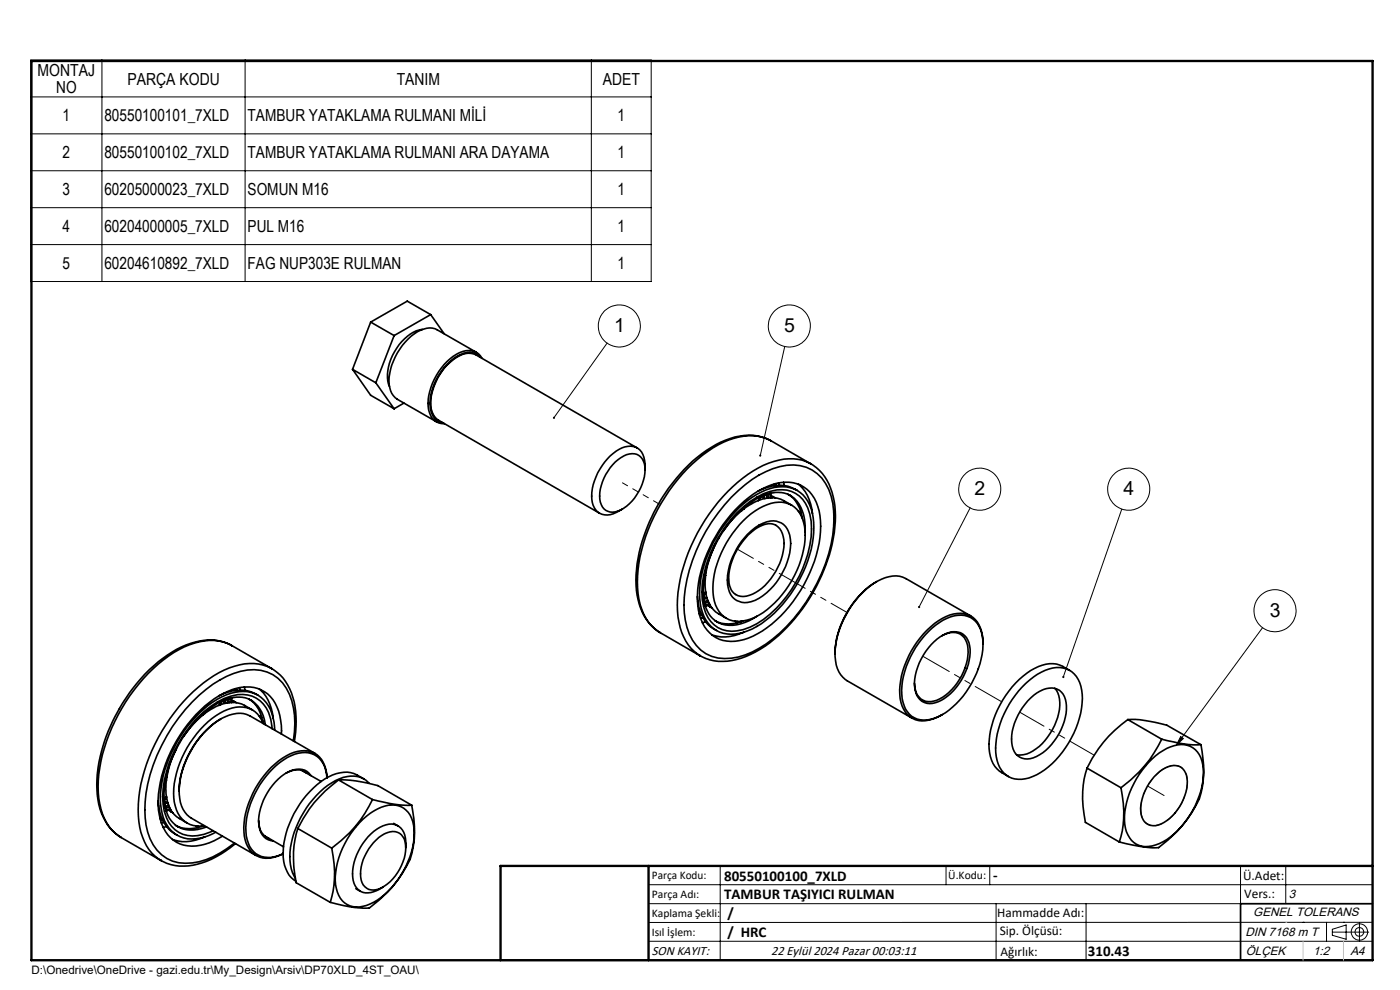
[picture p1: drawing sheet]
<svg xmlns="http://www.w3.org/2000/svg" width="297mm" height="210mm" viewBox="0 0 297 210" stroke-linecap="round" stroke-linejoin="round" font-family="sans-serif">
<g fill="none" stroke="#000" stroke-width=".35">
<path d="M74.8 78.3l4.9 2.9M74.8 78.3l3.8 5.5 5 2.9M78.6 68.3l-3.8 10M78.6 68.3l5 2.9M83.6 71.2l-3.9 10M89.6 69.9a8.4 8.4 0 0 0-5.9 4.7 8.6 8.6 0 0 0-1.1 7.4M91.4 66.7l-7.8 4.5M91.4 66.7l2.8 4.1M91.4 66.7l-5-2.8-7.8 4.4M101.1 74.7l-8.3-4.7a4.5 4.5 0 0 0-4.9 .8 13.2 13.2 0 0 0-5.4 10.8 4 4 0 0 0 1.8 3.1l8.3 4.8M101.9 75.8a3.5 3.5 0 0 0-4.7-.3 12.2 12.2 0 0 0-5.8 11.5 3.2 3.2 0 0 0 2.5 2.7M102.2 76a3.1 3.1 0 0 0-4.1-1.4 12.2 12.2 0 0 0-6.9 8.5 6.2 6.2 0 0 0 .9 6 2.79 2.79 0 0 0 2.2 .7"/>
<path d="M79.7 81.2l3.9 5.5M85.7 85.5l-2.1 1.2M130.5 98a4.7 4.7 0 0 1 4.6-1.6 3.6 3.6 0 0 1 1.7 4 10.4 10.4 0 0 1-5.7 8 2.7 2.7 0 0 1-3.9-2.5 10.4 10.4 0 0 1 3.3-7.9zM135.2 95l-34.2-19.7a3.9 3.9 0 0 0-4.1 .5 12.1 12.1 0 0 0-5.5 10.8 3.4 3.4 0 0 0 1.6 2.5l34.2 19.8M136.8 99.7a5 5 0 0 0-1.4-4.6 4.2 4.2 0 0 0-4.7 .6 12 12 0 0 0-5 10.9 3.2 3.2 0 0 0 5 2.1l1.3-.7M145.8 99.4a21.9 21.9 0 0 1 12-6.9 9 9 0 0 1 5.7 1l8.5 4.9a9.5 9.5 0 0 0-7.9-.5 27.2 27.2 0 0 0-12.7 9.9 36 36 0 0 0-7.7 20.6 12.6 12.6 0 0 0 3.6 9.8l1.3 .9-8.5-4.9a10.4 10.4 0 0 1-4.7-8.3 32.5 32.5 0 0 1 5.7-20.5l1.8-2.5zM163.5 93.5a10.7 10.7 0 0 0-9.6-.1 29 29 0 0 0-12.7 11.1 35.4 35.4 0 0 0-6.3 18.5 13.2 13.2 0 0 0 4.1 10.4l1.1 .8M163.5 93.5h.1M171.9 98.3a11.2 11.2 0 0 1 5.2 9.1 32.8 32.8 0 0 1-5.7 20 31.5 31.5 0 0 1-12.2 11.4 11.3 11.3 0 0 1-10.8 .2M151.8 115.4l-1.3 3.3-.8 3.4M155.2 105.5a20.6 20.6 0 0 1 11.7-6.8 8.3 8.3 0 0 1 9.4 6.6 25.1 25.1 0 0 1-2 16.2 34.1 34.1 0 0 1-13.3 16 12.4 12.4 0 0 1-10 1.7 9.2 9.2 0 0 1-5.6-7.7 26.8 26.8 0 0 1 2.3-14.7 37.9 37.9 0 0 1 7.5-11.3zM156 108.2a17.5 17.5 0 0 1 9.6-5.8 7 7 0 0 1 8.2 6 22.6 22.6 0 0 1-2.6 14.4 25.4 25.4 0 0 1-12.4 12.6 7.5 7.5 0 0 1-8.8-1.7 12.7 12.7 0 0 1-1.8-10 30.8 30.8 0 0 1 7.8-15.5z"/>
<path d="M156.2 108.9a15.8 15.8 0 0 1 8.6-5 6.2 6.2 0 0 1 7 5.2 20.9 20.9 0 0 1-3 14.5 22.9 22.9 0 0 1-9.7 9.4 7.1 7.1 0 0 1-7.6-.4 8.7 8.7 0 0 1-2.6-7 26 26 0 0 1 7.3-16.7zM156.8 107.7a14.1 14.1 0 0 1 9.3-4.5 6.4 6.4 0 0 1 6.2 5.6 22.5 22.5 0 0 1-3.9 16.2 21.2 21.2 0 0 1-10.7 9.2 6.6 6.6 0 0 1-9-5.2 21.3 21.3 0 0 1 2.6-13.9l1.3-2.3 1.6-2.2zM157.2 108.2l.2 .1M157.7 110.5a11.4 11.4 0 0 1 8.2-4 5.4 5.4 0 0 1 4.8 5.1 20.1 20.1 0 0 1-4.8 14.5 13.7 13.7 0 0 1-9 5.7 5.4 5.4 0 0 1-5.5-5.1 20.3 20.3 0 0 1 5.5-15.4zM157.7 107.8l.2 .1M157.9 107.9l-2.6 2.3-1.9 2.5M158.5 113.4a7.5 7.5 0 0 1 6.2-2.8 4.3 4.3 0 0 1 3 4.7 14.6 14.6 0 0 1-7.5 12 3.9 3.9 0 0 1-5.9-3.3 14.3 14.3 0 0 1 4.2-10.6zM158.7 113.5a6.5 6.5 0 0 1 5.2-2.3 3.5 3.5 0 0 1 2.4 3.3 12.9 12.9 0 0 1-6.7 11.5 3.2 3.2 0 0 1-4.5-.9 9.1 9.1 0 0 1 .9-7.8l.9-1.6zM160.9 106.2l-1.9 .9-1.1 .8M160.9 106.2a6.6 6.6 0 0 1 7.1 1M161.3 105.4l-.4 .8M161.4 105.3l-.4 .8"/>
<path d="M161.5 105.3l.8 .5M161.8 103.7h.1M161.9 105.1l.2 .5M162 105.1l.1 .6M162.5 104.9l.2 .8M162.9 104.8l.2 .8M163.3 104.7l.1 .9 .4-.3 .2 .1M163.5 104.6l.2 .8M164 105.4l.5 .2M164 105.4l-.2 .2M164.3 102.7l.5 .3M165.2 102.4l.1 .5"/>
<path d="M166.2 102.3l.2 .7M167.1 104.8a7 7 0 0 1 3.1 5.1M167.6 105.1h.1M167.7 105.1a6.7 6.7 0 0 0-6.6 .4 24.4 24.4 0 0 0-10.9 13.6 14.8 14.8 0 0 0-.2 10.5 4.8 4.8 0 0 0 2.1 2.3M167.7 105.1a7.8 7.8 0 0 1 3.1 7.1v.8M169.1 104a7.8 7.8 0 0 0-8.1 .1l-.2 .1M169.4 108.4l.4 .3M169.4 102.7a9 9 0 0 1 3 6.3M169.8 108.7l.1 .1M169.8 108.7l-.1 .1M49.1 136.9a10.7 10.7 0 0 0-9.6-.1 30.8 30.8 0 0 0-14.2 13.5 32.4 32.4 0 0 0-4.7 18.3 11.3 11.3 0 0 0 5.1 9M49.1 136.9a10 10 0 0 0-8.9-.1 30.1 30.1 0 0 0-13.5 12 34.4 34.4 0 0 0-5.9 19.4 11.4 11.4 0 0 0 4.9 9.5l8.5 4.9a9.8 9.8 0 0 1-4.6-7.2 29.9 29.9 0 0 1 4-19 33 33 0 0 1 14-14.3 11.1 11.1 0 0 1 10-.3"/>
<path d="M49.1 136.9h.1M49.2 136.9l8.5 4.9h-.1M148 126.5a8.1 8.1 0 0 0 4 7.2M148.1 127.5l-.1 .1M148.3 130.2l.6 .3M149.1 131l-.5 .1M149.3 126.5l.7 .5M149.3 127l.6-.1-.6 .2M149.5 122l.2 .1M149.6 121.3l.2 .2M149.7 125.5a6.6 6.6 0 0 0 4.4 5.7M149.7 122.1v3.4"/>
<path d="M149.7 125.5l-.5 .8M149.7 125.7l-.5 .7M149.7 131.9l-.7 .2M150.2 127.3l-.8 .3M150.3 127.7l-.8 .3M150.4 128.4l-.8 .2M150.5 128.1l-.9 .3M150.5 128l-.1 .5 .2 .2M150.6 128.7l.4 .3M150.6 128.4v.3M151.6 131.6a6.7 6.7 0 0 0 5.6 .3M155.9 131.8l.4 .2"/>
<path d="M156.3 132l.1 .1M156.4 131.8l-.1 .2M157.3 131.8l-.1 .1M157.6 131.8l-.4 .1M157.9 134.1a8.7 8.7 0 0 1-6.9 .5M160.5 130.7a8.3 8.3 0 0 1-8.4 1.2M186 123.4a19 19 0 0 0-8.9 15.3M197 133.9a9.4 9.4 0 0 1 7.6-3.3 4.8 4.8 0 0 1 3.8 4.5 17.4 17.4 0 0 1-4.1 12.6 12.3 12.3 0 0 1-7.7 5 4.5 4.5 0 0 1-5-3.8 16.1 16.1 0 0 1 3.3-12.5zM197.6 136.7a7.2 7.2 0 0 1 5.1-2.7 3.4 3.4 0 0 1 3.1 3.7 12.7 12.7 0 0 1-6.8 11.2 3.3 3.3 0 0 1-4.9-2.6 12.4 12.4 0 0 1 3.5-9.6zM199.8 134.9a3.6 3.6 0 0 1 4.8 .4 7.6 7.6 0 0 1-.2 7.2 10.9 10.9 0 0 1-6.3 6.2 3.1 3.1 0 0 1-4-3l-.1-.8M206 130.7l-13.8-7.9a5.5 5.5 0 0 0-5.2 .1 18.2 18.2 0 0 0-8.8 10.4 11.8 11.8 0 0 0-.2 9.2 5.2 5.2 0 0 0 1.7 1.9l13.8 7.9M208.5 136.6a6.5 6.5 0 0 0-2.7-6 6.7 6.7 0 0 0-6.7 1.1 19.3 19.3 0 0 0-8.2 15.6 5.2 5.2 0 0 0 4.7 5.6 8.6 8.6 0 0 0 4.3-1.3"/>
<path d="M37.4 158.8l-1.3 3.3-.8 3.4M42.8 151.7h.2M43.3 151.2l.2 .1M43.5 151.3l-2.5 2.4-2 2.4M46.5 149.6l-1.9 1-1.1 .7M46.5 149.6a6.5 6.5 0 0 1 7.1 1M46.8 152.5a19.1 19.1 0 0 0-8.8 15.3M46.9 148.8l-.4 .8M47 148.8l-.4 .7M47.1 148.7l.8 .5M47.4 147.1v.1M47.5 148.5l.2 .6"/>
<path d="M47.6 148.5l.2 .6M48.2 148.3l.1 .8M48.5 148.2l.1 .8M48.9 148.1l.2 .9M49.1 148l.2 .8M49.7 148.8l-.3-.1-.4 .3M49.7 148.8l.4 .2M49.7 148.8l-.3 .2M49.8 146.1l.6 .3M50.8 145.9l.1 .5M51.8 145.7l.2 .7M52.7 148.2a6.8 6.8 0 0 1 3.1 5.1"/>
<path d="M53.2 148.5h.1M53.3 148.5a6.8 6.8 0 0 0-6.6 .4 24.1 24.1 0 0 0-10.5 12.7 16.6 16.6 0 0 0-.8 10.8 5.4 5.4 0 0 0 6.5 3.6l1.9-.6M53.3 148.5a6.9 6.9 0 0 1 3 5.3M54.7 147.5a8.1 8.1 0 0 0-8.3 .1M55 151.9l.4 .2M55 146.1a9.2 9.2 0 0 1 3 6.3M55.4 152.1l.1 .1M55.4 152.1l-.2 .2M55.8 153.5a5.1 5.1 0 0 0-6.6-3.3 17.6 17.6 0 0 0-9.5 8.4 18.9 18.9 0 0 0-2.7 11.5 5.4 5.4 0 0 0 5.5 5.2l.9-.2M57.6 141.8a11.3 11.3 0 0 1 5.1 9.1l.1 3.3-.4 3.1M57.7 154.6a6.9 6.9 0 0 0-5.2-7.2 10.5 10.5 0 0 0-7.8 2.4 26.1 26.1 0 0 0-10.2 19.2 8.4 8.4 0 0 0 3.4 7.6 7.4 7.4 0 0 0 7.3-.4M58.3 154.9a8.4 8.4 0 0 0-3.6-7.4 8.7 8.7 0 0 0-8.6 .8 26.9 26.9 0 0 0-12.1 21 9.2 9.2 0 0 0 2.9 7.4 7.7 7.7 0 0 0 8.3 .1l.6-.3"/>
<path d="M59.7 155.7a10.3 10.3 0 0 0-2.9-8.5 7.8 7.8 0 0 0-8.4-.6 25.9 25.9 0 0 0-12.2 13 23.1 23.1 0 0 0-2.4 13.3 7.2 7.2 0 0 0 6 6.5 11.4 11.4 0 0 0 7.4-2M62.2 157.2a17 17 0 0 0-1.5-11.2 8.3 8.3 0 0 0-9.7-3.6 23.7 23.7 0 0 0-11.7 8.1 34.9 34.9 0 0 0-8.6 21.3 12.4 12.4 0 0 0 3.6 9.5 8.7 8.7 0 0 0 7.9 1.5 20.2 20.2 0 0 0 7.5-4M66.8 159.8l-13.7-7.9a5.5 5.5 0 0 0-5.2 .1 18.2 18.2 0 0 0-8.9 10.5 11.8 11.8 0 0 0-.2 9.2 4.5 4.5 0 0 0 1.8 1.9l13.7 7.9M216.9 145.7a11.2 11.2 0 0 1 7.9-4.1 5.1 5.1 0 0 1 4.7 4.8 19.2 19.2 0 0 1-5.5 14.8 11 11 0 0 1-8 4.1 5 5 0 0 1-4.7-4.8 19.2 19.2 0 0 1 5.6-14.8zM218 148.7a6.8 6.8 0 0 1 5.7-2.7 3.5 3.5 0 0 1 2.5 3.7 12.4 12.4 0 0 1-7 11.1 3.3 3.3 0 0 1-4.6-3.3 12.2 12.2 0 0 1 3.4-8.8zM223.8 146a6.3 6.3 0 0 1 .6 6.2 12.1 12.1 0 0 1-6.6 7.7l-1.3 .3-.8-.1M226.9 142.2a6.3 6.3 0 0 0-7.4-.4 19.8 19.8 0 0 0-9.7 17 6.2 6.2 0 0 0 4.1 5.9M239.3 152.6a26.2 26.2 0 0 0-8.7 10.3M239.3 152.6a27.1 27.1 0 0 1 8.2 1.2l7.3 4.2M239.3 152.6l7.2 4.2M246.5 156.8a26.1 26.1 0 0 1-8.7 10.3M246.5 156.8a25.9 25.9 0 0 0 8.3 1.2"/>
<path d="M254.8 158a21.7 21.7 0 0 1-.4 11.5 26.9 26.9 0 0 1-8.6 10.3 27.3 27.3 0 0 1-8.3-1.2M33.5 169.9a8 8 0 0 0 4.1 7.3M33.7 170.9l-.1 .1M33.9 173.6l.6 .3M34.7 174.4l-.5 .1M34.9 170l.7 .4M35.1 165.4l.2 .1M35.2 164.8l.2 .1M35.3 175.3l-.7 .2M35.3 169a6 6 0 0 0 2.8 4.6l1.6 1M35.3 165.5l-.1 1.8 .1 1.7M35.3 169l-.4 .7"/>
<path d="M35.3 169.1l-.4 .8M35.5 170.3l-.6 .1M35.5 170.3l-.6 .2M35.8 170.8l-.8 .3M35.9 171.1l-.8 .3M35.9 171.8l-.7 .2M36.1 171.4l-.1 .6 .2 .1M36.1 171.5l-.9 .3M36.2 172.1l.5 .3M36.2 171.8v.3M37.2 175.1a6.7 6.7 0 0 0 5.6 .2M41.5 175.2l.4 .3"/>
<path d="M41.9 175.5h.2M42 175.3l-.1 .2M42.9 175.2l-.1 .1M43.1 175.2l-.3 .1M43.5 177.5a8.7 8.7 0 0 1-6.9 .6M50 179a17.9 17.9 0 0 1-11.9 4.7 8.6 8.6 0 0 1-4-1.3M54.9 174.1a3.8 3.8 0 0 0 2.1 3.7M56.1 177.3l4 2.3M57.5 162.8a10.8 10.8 0 0 1 7.2-3.6 4.9 4.9 0 0 1 4.6 4.8l.1 1a5.5 5.5 0 0 0-3.3-5.1 7.3 7.3 0 0 0-6.7 1.8 19 19 0 0 0-7.2 14.7 5.4 5.4 0 0 0 3.2 5.3 6.1 6.1 0 0 0 4.7-.6 5.8 5.8 0 0 1-6.2 .1 6.6 6.6 0 0 1-2.2-5.7 20.2 20.2 0 0 1 5.8-12.7zM63.2 175.7a21.6 21.6 0 0 0-.4 11.5l7.3 4.2M63.2 175.7l7.2 4.2M64.1 163.5l4 2.3"/>
<path d="M65 164a3.7 3.7 0 0 0-4.3 0M66 164.5a3.5 3.5 0 0 0-5-.7 12.6 12.6 0 0 0-6 11.6 3.3 3.3 0 0 0 3 3M70.4 179.9a22.1 22.1 0 0 1-.3 11.5M71.8 165.4a27.8 27.8 0 0 0-8.6 10.3M71.8 165.4a27.5 27.5 0 0 1 8.4 1.2l7.1 4.2M71.8 165.4l7.2 4.2M76.3 174.5a10 10 0 0 1 7.5-3.7 4.7 4.7 0 0 1 3.9 4.2 17.2 17.2 0 0 1-5.3 14 10 10 0 0 1-6.9 3.4 4.4 4.4 0 0 1-4.1-3.9 15.1 15.1 0 0 1 2.3-10.5l1.2-1.8zM77.2 165.2a6.3 6.3 0 0 0-7.5-.4 20.2 20.2 0 0 0-9.6 17 6.3 6.3 0 0 0 2.7 5.1M78.3 166.1a5.3 5.3 0 0 0-6.3-.9 18.6 18.6 0 0 0-9.2 10.3 12.9 12.9 0 0 0-.4 10.3l.3 .5M79 169.6a26.1 26.1 0 0 1-8.6 10.3M79 169.6a27.5 27.5 0 0 0 8.3 1.2M79.2 178.7a5.6 5.6 0 0 1 4.7-2.3 3.1 3.1 0 0 1 2.2 3.4 10.3 10.3 0 0 1-5.7 8.8 2.72 2.72 0 0 1-3.9-2.6 9.9 9.9 0 0 1 2.7-7.3z"/>
<path d="M83.5 174.7l.9 .5M86.1 179.8v-1a3.4 3.4 0 0 0-3.6-4 10.5 10.5 0 0 0-7.1 7.4 7 7 0 0 0 .3 6.2 3.3 3.3 0 0 0 4.2 .5l1.4-.7M87.3 170.8a21.7 21.7 0 0 1-.3 11.5 26.3 26.3 0 0 1-8.6 10.3 24.2 24.2 0 0 1-8.3-1.2M230.6 162.9a21.5 21.5 0 0 0-.3 11.5l7.2 4.2M230.6 162.9l7.2 4.2M237.8 167.1a21.5 21.5 0 0 1-.3 11.5M243.7 161.7a9.7 9.7 0 0 1 7.5-3.7 4.6 4.6 0 0 1 4 4.2 17.5 17.5 0 0 1-5.4 14 9.2 9.2 0 0 1-7.5 3.3 5.2 5.2 0 0 1-3.8-5.5 18.2 18.2 0 0 1 5.2-12.3zM244.9 164.7a5.5 5.5 0 0 1 5.1-2.2 3.5 3.5 0 0 1 1.8 4 10.4 10.4 0 0 1-6.1 8.5 2.79 2.79 0 0 1-3.7-2.9 10.6 10.6 0 0 1 2.9-7.4zM75.5 188.5l.9 .5M291.2 191.7h-28v12M106.2 203.7h185"/>
</g>
<path d="M242 171.6a10.6 10.6 0 0 1 5.7-8.9 2.86 2.86 0 0 1 4.2 2.8 10.5 10.5 0 0 1-6 9.4 2.77 2.77 0 0 1-3.9-2.6v-.7" fill="none" stroke="#000" stroke-width=".21" stroke-dasharray="6.3 1.3 1.3 1.3 1.3 1.3" stroke-dashoffset="4.6"/>
<path d="M93 89.1a4 4 0 0 1-1.6-3.8 12.2 12.2 0 0 1 6.6-10.1 3.5 3.5 0 0 1 3 .1" fill="none" stroke="#000" stroke-width=".21" stroke-dasharray="6.3 1.3 1.3 1.3 1.3 1.3" stroke-dashoffset="-.6"/>
<path d="M132 102.4l7.7 4.4" fill="none" stroke="#000" stroke-width=".21" stroke-dasharray="6.3 1.3 1.3 1.3 1.3 1.3" stroke-dashoffset="5.1"/>
<path d="M156.4 116.5l23.3 13.4" fill="none" stroke="#000" stroke-width=".21" stroke-dasharray="6.3 1.3 1.3 1.3 1.3 1.3" stroke-dashoffset="2.5"/>
<path d="M195.8 139.2l16.7 9.7" fill="none" stroke="#000" stroke-width=".21" stroke-dasharray="6.3 1.3 1.3 1.3 1.3 1.3" stroke-dashoffset="-.2"/>
<path d="M216.3 151.1l15.8 9.1" fill="none" stroke="#000" stroke-width=".21" stroke-dasharray="6.3 1.3 1.3 1.3 1.3 1.3" stroke-dashoffset=".4"/>
<path d="M243.4 166.7l3.5 2" fill="none" stroke="#000" stroke-width=".21" stroke-dasharray="6.3 1.3 1.3 1.3 1.3 1.3"/>
<g fill="none" stroke="#000" stroke-width=".21">
<path d="M6.5 12.7h131.6v47h-131.6zM21.6 12.7v47M52 12.7v47M125.4 12.7v47M6.5 20.6h131.6M6.5 28.4h131.6M6.5 36.2h131.6M6.5 44.1h131.6M6.5 51.9h131.6M128.8 72.8l-11.3 15.8M166.5 73.5l-5.2 23.1M205.8 107.7l-10.8 21.1"/>
<path d="M238 108l-12.4 35.6M267.8 133.2l-18.2 24.9M250.5 156.2l.5 .5-1.4 1.4zM137.6 187.7h153.6M137.6 191.7h153.6M137.6 199.7h153.6M152.8 183.7v20M200.7 183.7v4M210 183.7v4M211.3 191.7v12M230.4 191.7v12M263.2 183.7v20"/>
<path d="M272.8 183.7v8M276.4 195.6h.1M281.4 195.6v4.1M282.6 197.7h7.8M282.6 197.1l3-.9v3l-3-.8zM285 195.6h.1M288.4 195.8v3.8M291.2 195.6l-153.6 .1"/>
<circle cx="131.4" cy="69.1" r="4.5"/>
<circle cx="167.5" cy="69.2" r="4.5"/>
<circle cx="207.8" cy="103.8" r="4.5"/>
<circle cx="239.4" cy="103.8" r="4.5"/>
<circle cx="270.5" cy="129.5" r="4.5"/>
<circle cx="288.4" cy="197.7" r="1.74"/>
<circle cx="288.4" cy="197.7" r=".93"/>
</g>
<path d="M6.7 12.9h284.5v190.8h-284.5zM137.6 183.7v20M291.2 183.7h-185v20" fill="none" stroke="#000" stroke-width=".5"/>
<path d="M272.8 195.6h.1M276.4 199.7v4M285 199.7v4" fill="none" stroke="#c0c0c0" stroke-width=".21"/>
<path d="M194.8 128.6l-.1 .1 .2 .3 .1-.2-.1 .2a.24 .24 0 0 0 .3-.3 .24 .24 0 0 0-.4-.1zM225.4 143.4v.3l.1 .1 .1-.2-.1 .2h.1a.23 .23 0 0 0 .2-.3 .23 .23 0 0 0-.4-.1zM250.5 156.2l.5 .5-1.4 1.4zM117.4 88.4l-.1 .3 .1 .1 .1-.2-.1 .2h.3v-.3zM161.1 96.5v.3l.2-.2-.1 .3 .3-.2a.22 .22 0 0 0-.1-.3 .22 .22 0 0 0-.3 .1z" fill="#000"/>
<g font-size="4.1">
<text x="130.3" y="70.4">1</text>
<text x="166.3" y="70.4">5</text>
<text x="206.7" y="105.1">2</text>
<text x="238.3" y="105.1">4</text>
<text x="269.4" y="130.8">3</text>
</g>
<g font-size="3.5">
<text x="8" y="16.2">MONTAJ</text>
<text x="27" y="17.9">PARÇA KODU</text>
<text x="84.2" y="17.9">TANIM</text>
<text x="127.9" y="17.9">ADET</text>
<text x="11.9" y="19.7">NO</text>
<text x="13.3" y="25.8">1</text>
<text x="22.1" y="25.8">80550100101_7XLD</text>
<text x="52.5" y="25.8">TAMBUR YATAKLAMA RULMANI MİLİ</text>
<text x="131" y="25.8">1</text>
<text x="13.3" y="33.6">2</text>
<text x="22.1" y="33.6">80550100102_7XLD</text>
<text x="52.5" y="33.6">TAMBUR YATAKLAMA RULMANI ARA DAYAMA</text>
<text x="131" y="33.6">1</text>
<text x="13.3" y="41.4">3</text>
<text x="22.1" y="41.4">60205000023_7XLD</text>
<text x="52.5" y="41.4">SOMUN M16</text>
<text x="131" y="41.4">1</text>
<text x="13.3" y="49.2">4</text>
<text x="22.1" y="49.2">60204000005_7XLD</text>
<text x="52.5" y="49.2">PUL M16</text>
<text x="131" y="49.2">1</text>
<text x="13.3" y="57.1">5</text>
<text x="22.1" y="57.1">60204610892_7XLD</text>
<text x="52.5" y="57.1">FAG NUP303E RULMAN</text>
<text x="131" y="57.1">1</text>
</g>
<g font-size="3.2">
<text x="153.6" y="186.8">80550100100_7XLD</text>
<text x="153.6" y="190.8">TAMBUR TAŞIYICI RULMAN</text>
<text x="210.7" y="186.6">-</text>
<text x="154.3" y="194.8">/</text>
<text x="154.3" y="198.8">/ HRC</text>
<text x="230.8" y="202.8">310.43</text>
</g>
<g font-size="2.8">
<text x="263.7" y="186.7">Ü.Adet:</text>
<text x="263.9" y="190.5">Vers.:</text>
<text x="211.5" y="194.5">Hammadde Adı:</text>
<text x="138.3" y="202.6">SON KAYIT:</text>
<text x="163.6" y="202.6">22 Eylül 2024 Pazar 00:03:11</text>
<text x="212.1" y="198.4">Sip. Ölçüsü:</text>
<text x="212.2" y="202.7">Ağırlık:</text>
</g>
<g font-size="2.6">
<text x="273.4" y="190.4">3</text>
<text x="265.9" y="194.4">GENEL TOLERANS</text>
<text x="264.2" y="198.5">DIN 7168 m T</text>
<text x="264.3" y="202.6">ÖLÇEK</text>
<text x="278.5" y="202.6">1:2</text>
<text x="286.5" y="202.6">A4</text>
</g>
<g font-size="2.5">
<text x="138.3" y="186.4">Parça Kodu:</text>
<text x="138.3" y="190.5">Parça Adı:</text>
<text x="201.2" y="186.5">Ü.Kodu:</text>
<text x="138.3" y="194.5">Kaplama Şekli:</text>
<text x="138.3" y="198.6">Isıl İşlem:</text>
<text x="6.7" y="206.7">D:\Onedrive\OneDrive - gazi.edu.tr\My_Design\Arsiv\DP70XLD_4ST_OAU\</text>
</g>
</svg>
